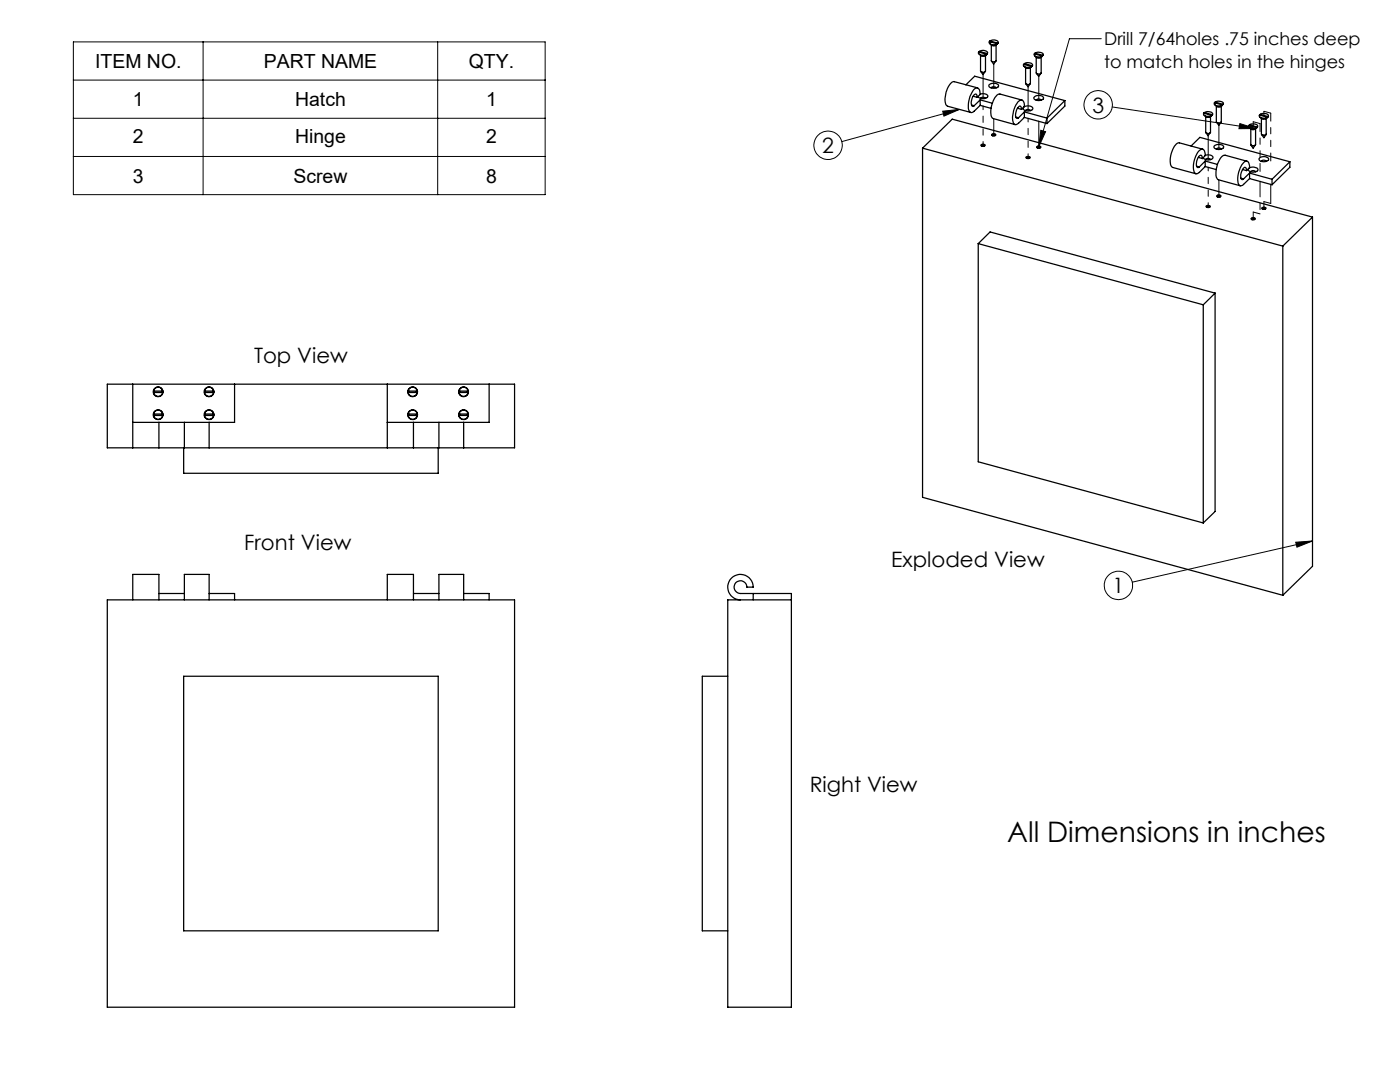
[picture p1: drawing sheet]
<svg xmlns="http://www.w3.org/2000/svg" width="279mm" height="216mm" viewBox="0 0 279 216" stroke-linecap="round" stroke-linejoin="round" font-family="sans-serif">
<g fill="none" stroke="#000" stroke-width=".2">
<path d="M14.6 8.4h94.2v30.4h-94.2zM14.6 16h94.2M40.5 8.4v30.4M87.3 8.4v30.4M219.8 7.7h-6.4l-6.1 21.6M14.6 23.6h94.2M14.6 31.2h94.2M188.1 22.2l3.4-.4-3.1 1.4zM191.5 21.8l-23.5 6.5M207.7 26l1 .3-1.4 3zM222 21.3l28.6 4.3M247.4 24.7l3.2 .9-3.3 .1z"/>
<path d="M258.6 108.2l3.3-.3-3.1 1.3zM261.9 107.9l-35.9 8.3"/>
<circle cx="165.2" cy="29" r="2.83"/>
<circle cx="219.2" cy="20.9" r="2.84"/>
<circle cx="223.2" cy="116.8" r="2.82"/>
</g>
<g fill="#000">
<path d="M207.7 26l1 .3-1.4 3z"/>
<path d="M247.4 24.7l3.2 .9-3.3 .1zM258.6 108.2l3.3-.2-3.1 1.2zM188.1 22.2l3.4-.4-3.1 1.4z"/>
</g>
<g fill="none" stroke="#000" stroke-width=".25">
<path d="M192.8 16.9l1.7-1.7 18 4.9M194.2 19.2l.8 .2M195 19.4l.6-.6v-.3a.7 .7 0 0 0-.4-.9 .7 .7 0 0 0-.9 .4 5.1 5.1 0 0 0-.9 4.2 .55 .55 0 0 0 .5 .3 .55 .55 0 0 0 .5-.3l1.2-1.2M195 19.4l-.2-.6a1.88 1.88 0 0 0-.8 2.4l.4-.1M195.1 17.5l-4.6-1.2a1.63 1.63 0 0 0-1.4 1.3 3.8 3.8 0 0 0-.2 3.5l4.8 1.3M195.3 10.4l1.6 .4a1.2 1.2 0 0 1-1.6-.3zM195.4 10.8a.86 .86 0 0 0 1.4 .1l.1-.1M195.4 10.3a1.16 1.16 0 0 1 1.7 .2v.2M195.4 10.3l.2 .2M195.4 10.3l1.7 .4M195.6 18.8a1.05 1.05 0 0 1 1.5 .5 1.33 1.33 0 0 1-1.9-.1M195.6 19.9l2.4 .7"/>
<path d="M195.6 19.9l-1.2 1.2M195.6 19.9v1.1M195.7 11v3.2a.62 .62 0 0 0 1 0v-3.2M195.7 19.6a.68 .68 0 0 1 1 0M195.7 14.3l.5 .6 .4-.6M197.1 10.7l-.2 .1M197.4 16.9a1.35 1.35 0 0 1 1.9 .2 1.15 1.15 0 0 1-2 0zM197.4 8.3l1.7 .4a1.24 1.24 0 0 1-1.7-.3zM197.5 8.7a.9 .9 0 0 0 1.5 .1l.1-.1M197.6 8.2a1.19 1.19 0 0 1 1.6 .3v.1M197.6 8.2l.1 .2M197.6 8.2l1.6 .4"/>
<path d="M197.8 17.5a.72 .72 0 0 1 1 0M197.8 9v3.1a.58 .58 0 0 0 1 0v-3.1M197.9 12.2l.4 .6 .5-.6M199.2 8.6l-.2 .1M203.9 20l-4.3-1.2a1.56 1.56 0 0 0-1.4 1.3 4 4 0 0 0-.2 3.4l4.6 1.4M204.3 12.8l1.6 .5a1.24 1.24 0 0 1-1.7-.4zM204.4 13.2a.93 .93 0 0 0 1.4 .2l.1-.1M204.4 12.7a1.2 1.2 0 0 1 1.7 .3l-.1 .1M204.4 12.7l.2 .2M204.4 12.7l1.6 .4M204.7 13.5v3.1a.58 .58 0 0 0 .9 0v-3.1M204.7 16.7l.5 .6 .4-.6"/>
<path d="M206 13.1l-.1 .2M206.4 19.4a1.27 1.27 0 0 1 1.9 .1 1.17 1.17 0 0 1-2 0zM206.4 10.8l1.6 .4a1.34 1.34 0 0 1-1.6-.2zM206.5 11.1a.89 .89 0 0 0 1.4 .2l.1-.1M206.6 10.6a1.41 1.41 0 0 1 1.6 .2v.2M206.6 10.6l.1 .2M206.6 10.6l1.6 .4M206.8 11.4v3.1a.62 .62 0 0 0 1 0v-3.1M206.8 14.6l.5 .6 .5-.6M208.2 11l-.2 .2M184.1 29.6v69.6l71.9 19.6M184.1 29.6l71.9 19.5"/>
<path d="M184.1 29.6l5.9-5.8 71.9 19.5M193.9 21l.5 .1M195.6 21l2.2 .6M195.8 28.9a.4 .4 0 0 1 .4-.1 .4 .4 0 0 1 .3 .3 .4 .4 0 0 1-.4 .1 .4 .4 0 0 1-.3-.3zM195.9 29.1v-.1a.27 .27 0 0 1 .3-.1 .27 .27 0 0 1 .2 .2M197.9 26.8a.42 .42 0 0 1 .5-.1 .42 .42 0 0 1 .3 .3 .42 .42 0 0 1-.5 .2 .42 .42 0 0 1-.3-.4zM198 27.1a.29 .29 0 0 1 .3-.2 .29 .29 0 0 1 .3 .2M202.7 23.4l.6 .1M203.1 21.6l.8 .2M203.9 21.8l-.3-.6a1.88 1.88 0 0 0-.7 2.4l.4-.1M203.9 21.8l.5-.6v-.6a.65 .65 0 0 0-.5-.7 .65 .65 0 0 0-.8 .5 5.3 5.3 0 0 0-.9 4.2l.3 .2h.4l1.5-1.4M204.4 21.3a1.13 1.13 0 0 1 1.7 .4 1.2 1.2 0 0 1-1.9-.1z"/>
<path d="M204.4 22.3l-1.1 1.2M204.4 22.3v1.1M204.4 22.3l4.6 1.3M204.4 23.4l4.6 1.3M204.6 22.1a.65 .65 0 0 1 1.1 0M204.8 31.3a.42 .42 0 0 1 .4-.1 .42 .42 0 0 1 .3 .3 .42 .42 0 0 1-.4 .2 .42 .42 0 0 1-.3-.4zM204.9 31.6a.27 .27 0 0 1 .3-.2 .27 .27 0 0 1 .2 .2M206.8 20a.65 .65 0 0 1 1 0M206.9 29.2a.4 .4 0 0 1 .5-.1 .4 .4 0 0 1 .2 .4 .4 .4 0 0 1-.4 .1 .4 .4 0 0 1-.3-.4zM207 29.5a.25 .25 0 0 1 .3-.2 .25 .25 0 0 1 .2 .2M209 23.6v1.1M212.5 20.1l-3.5 3.5"/>
<path d="M212.5 20.1v1.1l-3.5 3.5M237.7 29.1l1.8-1.7 17.9 4.9M238.8 33.2l.6 .1M239.1 31.4l.9 .2M240 31.6l-.3-.6a1.87 1.87 0 0 0-.9 2.2l.3 .2 .3-.1M240 29.8l-4.6-1.3a1.56 1.56 0 0 0-1.4 1.3 4 4 0 0 0-.2 3.5l4.9 1.4M240.2 22.6l1.7 .4a1.24 1.24 0 0 1-1.7-.3zM240.3 23a.93 .93 0 0 0 1.5 .1l.1-.1M240.3 22.5a1.24 1.24 0 0 1 1.7 .3v.1M240.3 22.5l.2 .2M240.3 22.5l1.7 .4M240.5 31a1.08 1.08 0 0 1 1.6 .5 1.26 1.26 0 0 1-2-.1"/>
<path d="M240.5 31v-.6a.63 .63 0 0 0-.6-.7 .63 .63 0 0 0-.7 .5 4.5 4.5 0 0 0-.7 4.3l.3 .2 .3-.2 1.4-1.3M240.5 32.1l2.5 .7M240.5 32.1l-1.1 1.2M240.5 31l-.5 .6M240.5 32.1v1.1M240.5 33.2l2.2 .6M240.6 31.9a.65 .65 0 0 1 1 0M240.6 23.2v3.2a.58 .58 0 0 0 1 0v-3.2M240.7 26.5l.4 .6 .4-.6M242 22.9l-.2 .1M242.3 29.1a1.35 1.35 0 0 1 1.9 .2 1.15 1.15 0 0 1-1.9 0zM242.4 20.5l1.6 .5a1.41 1.41 0 0 1-1.7-.2z"/>
<path d="M242.5 20.9a.89 .89 0 0 0 1.4 .2l.1-.1M242.5 20.4a1.41 1.41 0 0 1 1.7 .2l-.1 .2M242.5 20.4l.1 .2M242.5 20.4l1.6 .4M242.7 21.2v3.1a.62 .62 0 0 0 1 0v-3.1M242.7 29.8a.62 .62 0 0 1 1 0M242.8 24.4l.4 .6 .5-.6M242.9 39a.4 .4 0 0 1 .4-.1 .4 .4 0 0 1 .3 .3 .4 .4 0 0 1-.4 .2 .4 .4 0 0 1-.3-.4zM243 39.3a.25 .25 0 0 1 .2-.2 .25 .25 0 0 1 .3 .2M244.1 20.8l-.2 .2M247.7 35.6l.5 .1M248 33.8l.8 .2"/>
<path d="M248.8 34l.6-.6-.1-.6a.63 .63 0 0 0-.5-.7 .63 .63 0 0 0-.7 .5 4.6 4.6 0 0 0-.8 4.3l.3 .2 .4-.1 1.4-1.4M248.8 34l-.3-.6a1.79 1.79 0 0 0-.9 1.9l.2 .5 .4-.1M248.8 32.2l-4.3-1.2a1.56 1.56 0 0 0-1.3 1.3 4 4 0 0 0-.2 3.4l4.5 1.4M249.2 33.7a1.27 1.27 0 0 1 1.9 .1 1.13 1.13 0 0 1-2 0zM249.2 25l1.6 .5a1.34 1.34 0 0 1-1.6-.2zM249.3 25.4l.7 .5 .4-.1 .4-.3M249.3 24.9a1.41 1.41 0 0 1 1.7 .2v.3M249.3 24.9l.2 .2M249.3 24.9l1.7 .5M249.4 34.5l-1.2 1.2M249.4 34.5v1.1M249.4 34.5l4.5 1.3"/>
<path d="M249.4 35.6l4.5 1.3M249.6 34.3a.65 .65 0 0 1 1 0M249.6 25.7v3.1a.58 .58 0 0 0 1 0v-3.1M249.6 28.9l.5 .7 .4-.7M251 25.4l-.2 .1M251.4 23l1.6 .4a1.24 1.24 0 0 1-1.7-.3zM251.4 23.4a.88 .88 0 0 0 1.5 .1l.1-.1M251.4 31.5a1.29 1.29 0 0 1 1.8 .2 1.13 1.13 0 0 1-2 0zM251.5 22.8a1.34 1.34 0 0 1 1.6 .2v.3M251.5 22.8l.1 .2M251.5 22.8l1.6 .5M251.7 32.2a.65 .65 0 0 1 1 0"/>
<path d="M251.7 23.6v3.1a.58 .58 0 0 0 1 0v-3.1M251.8 26.8l.4 .7 .5-.7M253.1 23.3l-.2 .1M253.9 35.8v1.1M257.4 32.3l-3.5 3.5M257.4 32.3v1.1l-3.5 3.5M195.2 48.6l2.4-2.3 44.9 12.2M195.2 48.6l44.9 12.2M195.2 48.6v43.5l44.9 12.3M240.7 41.1a.42 .42 0 0 1 .5-.1 .42 .42 0 0 1 .3 .3 .42 .42 0 0 1-.5 .1 .42 .42 0 0 1-.3-.3zM240.8 41.4a.27 .27 0 0 1 .3-.2 .27 .27 0 0 1 .3 .2M242.5 58.5v43.6l-2.4 2.3"/>
<path d="M242.5 58.5l-2.4 2.3M249.7 43.6a.38 .38 0 0 1 .5-.2 .38 .38 0 0 1 .2 .3 .39 .39 0 0 1-.4 .2 .39 .39 0 0 1-.3-.3zM249.8 43.8a.27 .27 0 0 1 .3-.2 .27 .27 0 0 1 .3 .2M251.9 41.5a.4 .4 0 0 1 .4-.2 .4 .4 0 0 1 .3 .4 .39 .39 0 0 1-.4 .1 .39 .39 0 0 1-.3-.3zM252 41.7a.27 .27 0 0 1 .2-.2 .27 .27 0 0 1 .3 .2M256 49.1v69.7M261.9 43.3v69.7l-5.9 5.8M261.9 43.3l-5.9 5.8M21.4 76.7h81.3v12.7h-81.3zM26.5 76.7v7.6M30.7 78.3h1.8a.93 .93 0 0 1-.9 .8 .93 .93 0 0 1-.9-.8zM30.8 78v.3"/>
<path d="M30.9 77.6a.94 .94 0 0 1 .9-.3 .94 .94 0 0 1 .7 .7h-1.8zM32.3 78v.3M40.8 78.3h1.9a.93 .93 0 0 1-1 .8 .93 .93 0 0 1-.9-.8zM41 78v.3M41 77.6a.94 .94 0 0 1 1-.3 .94 .94 0 0 1 .7 .7h-1.9zM42.5 78v.3M46.8 76.7v7.6h-20.3M77.3 76.7v7.6M81.5 78.3h1.8a.93 .93 0 0 1-.9 .8 .93 .93 0 0 1-.9-.8zM81.6 78v.3M81.7 77.6a.94 .94 0 0 1 .9-.3 .94 .94 0 0 1 .7 .7h-1.8zM83.1 78v.3"/>
<path d="M91.6 78.3h1.9a.93 .93 0 0 1-1 .8 .93 .93 0 0 1-.9-.8zM91.8 78v.3M91.8 77.6a.94 .94 0 0 1 1-.3 .94 .94 0 0 1 .7 .7h-1.9zM93.3 78v.3M97.6 76.7v7.6h-20.3M240.1 60.8v43.6M26.5 84.3v5.1M30.7 82.9h1.8a.93 .93 0 0 1-.9 .8 .93 .93 0 0 1-.9-.8zM30.8 82.6v.3M30.9 82.1a.96 .96 0 0 1 1.6 .5h-1.8zM31.7 84.3v5.1M32.3 82.6v.3"/>
<path d="M36.7 89.4v5h50.8v-5M36.8 84.3v5.1M40.8 82.9h1.9a.93 .93 0 0 1-1 .8 .93 .93 0 0 1-.9-.8zM41 82.6v.3M41 82.1a.96 .96 0 0 1 1.7 .5h-1.9zM41.7 84.3v5.1M42.5 82.6v.3M77.3 84.3v5.1M81.5 82.9h1.8a.93 .93 0 0 1-.9 .8 .93 .93 0 0 1-.9-.8zM81.6 82.6v.3M81.7 82.1a.96 .96 0 0 1 1.6 .5h-1.8zM82.5 84.3v5.1"/>
<path d="M83.1 82.6v.3M87.6 84.3v5.1M91.6 82.9h1.9a.93 .93 0 0 1-1 .8 .93 .93 0 0 1-.9-.8zM91.8 82.6v.3M91.8 82.1a.96 .96 0 0 1 1.7 .5h-1.9zM92.5 84.3v5.1M93.3 82.6v.3M21.4 119.7h81.3v81.3h-81.3zM26.5 119.7v-5.1h5.2v5.1M31.7 118.4h5.1M36.8 119.7v-5.1h4.9v5.1M41.7 118.4h5.1v1.3"/>
<path d="M77.3 119.7v-5.1h5.2v5.1M82.5 118.4h5.1M87.6 119.7v-5.1h4.9v5.1M92.5 118.4h5.1v1.3M147.8 119.7a2.54 2.54 0 0 1-2.6-2.5 2.54 2.54 0 0 1 2.6-2.6 2.54 2.54 0 0 1 2.5 2.6h-1.3a1.28 1.28 0 0 0-1.2-1.3 1.28 1.28 0 0 0-1.3 1.3 1.28 1.28 0 0 0 1.3 1.2h10.1v82.6h-12.7v-81.3h12.7M150.3 118.4v1.3M36.7 134.9h50.8v50.8h-50.8zM145.2 134.9h-5v50.8h5"/>
<circle cx="31.6" cy="78.2" r=".98"/>
<circle cx="41.7" cy="78.2" r=".98"/>
<circle cx="82.4" cy="78.2" r=".98"/>
<circle cx="92.5" cy="78.2" r=".98"/>
<circle cx="31.6" cy="82.7" r=".96"/>
<circle cx="41.7" cy="82.7" r=".96"/>
<circle cx="82.4" cy="82.7" r=".96"/>
<circle cx="92.5" cy="82.7" r=".96"/>
</g>
<g fill="none" stroke="#000" stroke-width=".2" stroke-dasharray="6.3 1.3 1.3 1.3 1.3 1.3">
<path d="M196.2 14.9v4.8M196.6 11.1l-.4 .1-.4-.1M198.3 12.8v4.8M198.7 9l-.4 .1-.4-.1M205.2 17.3v4.8M205.6 13.5l-.5 .1-.3-.1M207.3 15.2v4.8M207.7 11.4l-.4 .2-.4-.2M196 29.2l.6-.1a.38 .38 0 0 0-.4-.3 .38 .38 0 0 0-.4 .2l.2 .2M198.1 27.1l.6-.1a.38 .38 0 0 0-.4-.3 .38 .38 0 0 0-.4 .3l.2 .1M198.3 23.7v3.2M205 31.6l.5-.1a.38 .38 0 0 0-.3-.3 .38 .38 0 0 0-.4 .3l.2 .1"/>
<path d="M207.1 29.5l.6-.1a.38 .38 0 0 0-.4-.3 .38 .38 0 0 0-.4 .3l.2 .1M207.3 24.2v5.1M241.1 27.1v4.8M241.5 23.3l-.4 .1-.4-.1M243.1 39.3l.5-.1a.38 .38 0 0 0-.3-.3 .38 .38 0 0 0-.4 .3l.2 .1M243.3 25v4.8M243.3 35.9v3.2M243.7 21.2l-.5 .1-.4-.1M249.6 28.8l.3 .2M249.9 29h.5l.2-.2M250.1 24.3l1.4 .4M250.1 25.3v-1"/>
<path d="M251.8 26.7l.2 .2M252 26.9h.6l.1-.2M252.2 22.2l1.4 .4M252.2 23.2v-1M253.6 36.8v3.8M240.9 41.4l.6-.1a.38 .38 0 0 0-.4-.3 .38 .38 0 0 0-.4 .3l.2 .1M249.9 43.8l.6-.1a.38 .38 0 0 0-.4-.3 .38 .38 0 0 0-.4 .3l.2 .1M250.1 42.3v1.3M251.5 42.7l-1.4-.4M252.1 41.7l.5-.1a.38 .38 0 0 0-.4-.3 .38 .38 0 0 0-.3 .3l.2 .1M252.2 40.2v1.3M253.6 40.6l-1.4-.4"/>
</g>
<path d="M196.2 21.2v7.8M205.2 23.6v7.8M241.1 33.4v7.8" fill="none" stroke="#000" stroke-width=".2" stroke-dasharray="6.3 1.3 1.3 1.3 1.3 1.3" stroke-dashoffset="5.6"/>
<path d="M251.5 24.7v9.5M253.6 22.6v9.5" fill="none" stroke="#000" stroke-width=".2" stroke-dasharray="6.3 1.3 1.3 1.3 1.3 1.3" stroke-dashoffset="4.8"/>
<path d="M251.5 36.2v6.5" fill="none" stroke="#000" stroke-width=".2" stroke-dasharray="6.3 1.3 1.3 1.3 1.3 1.3" stroke-dashoffset="3.2"/>
<text font-size="5.6" x="201" y="168">All Dimensions in inches</text>
<g font-size="4.2">
<text x="218" y="22.5">3</text>
<text x="164.1" y="30.6">2</text>
<text x="50.7" y="72.4">Top View</text>
<text x="48.8" y="109.7">Front View</text>
<text x="177.9" y="113.1">Exploded View</text>
<text x="222.1" y="118.4">1</text>
<text x="161.6" y="158.1">Right View</text>
</g>
<g font-size="3.9">
<text x="19" y="13.6">ITEM NO.</text>
<text x="52.6" y="13.6">PART NAME</text>
<text x="93.6" y="13.6">QTY.</text>
<text x="26.5" y="21.2">1</text>
<text x="58.9" y="21.2">Hatch</text>
<text x="97" y="21.2">1</text>
<text x="26.5" y="28.4">2</text>
<text x="58.9" y="28.4">Hinge</text>
<text x="97" y="28.4">2</text>
<text x="26.5" y="36.4">3</text>
<text x="58.6" y="36.4">Screw</text>
<text x="97" y="36.4">8</text>
</g>
<g font-size="3.5">
<text x="220.4" y="9.1">Drill 7/64holes .75 inches deep</text>
<text x="220.4" y="13.6">to match holes in the hinges</text>
</g>
</svg>
